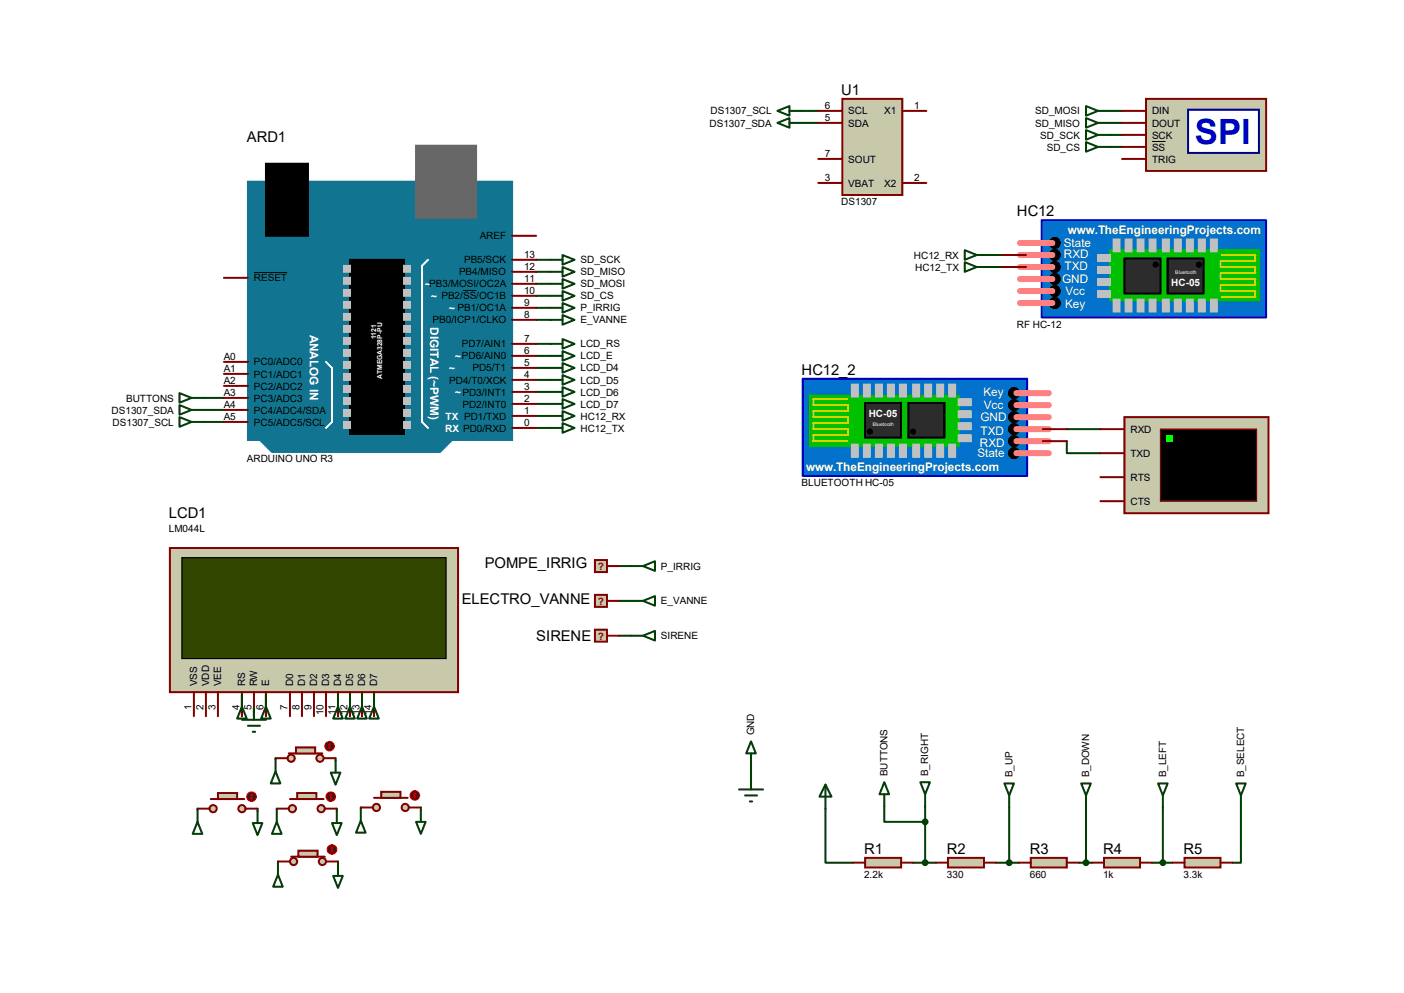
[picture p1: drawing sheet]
<svg xmlns="http://www.w3.org/2000/svg" width="297mm" height="210mm" viewBox="0 0 297 210" stroke-linecap="round" stroke-linejoin="round" font-family="sans-serif">
<g fill="none" stroke="#004000" stroke-width=".42">
<path d="M169.5 23.5h3.6M169.5 26h3.6M234.8 23.5h2.6M234.8 26h2.6M234.8 28.5h2.6M234.8 31.1h2.6M113.4 57.5h3.1M113.4 54.9h3.1M209.2 53.9h2.8M209.2 56.5h2.8M113.4 77.8h3.1M113.4 75.3h3.1"/>
<path d="M113.4 72.7h3.1M113.4 62.6h3.1M113.4 60h3.1M113.4 65.1h3.1M113.4 67.6h3.1M43.1 89.2h4.3M43.1 86.7h4.3M43.1 84.2h4.3M113.4 90.5h3.1M113.4 88h3.1M113.4 85.4h3.1M113.4 82.9h3.1"/>
<path d="M113.4 80.3h3.1M225.7 93.3v2.5h7.1M225.7 90.8h7.1M130.9 119.7h2.6M130.9 127.1h2.6M130.9 134.5h2.6M51.2 146.9v4.6M53.7 149.7v1.8M56.3 146.9v4.6M71.5 146.9v4.6M74 146.9v4.6M76.6 146.9v4.6"/>
<path d="M79.1 146.9v4.6M41.8 171v.3M54.5 171v.5M58.3 160.4v.2M58.5 171v.3M71 160.4v.5M71.2 171v.5M76.3 170.8v.2M89 170.8v.5M158.9 161.9v2.5M174.6 171v11.5h5.9M187.1 170.5v3.3h8.6"/>
<path d="M195.7 170.5v12M213.5 170.8v11.7M229.7 170.8v11.7M246 170.8v11.7M262.5 170.8v11.7h-1.8M58.8 182.2v.3M71.5 182.2v.5M193.2 182.5h4.8M210.7 182.5h4.8M228.2 182.5h2.8M243.7 182.5h4.3"/>
</g>
<path d="M35.9 115.9h61v30.5h-61z" fill="#c8c8aa" stroke="#800000" stroke-width=".42"/>
<path d="M38.5 117.9h55.9v21.4h-55.9z" fill="#324600" stroke="#000" stroke-width=".25"/>
<g fill="none" stroke="#800000" stroke-width=".42">
<path d="M41 146.4v5.1M43.6 146.4v5.1M46.1 146.4v5.1M51.2 146.4v5.1M53.7 146.4v5.1M56.3 146.4v5.1M61.3 146.4v5.1M63.9 146.4v5.1M66.4 146.4v5.1M69 146.4v5.1M71.5 146.4v5.1M74 146.4v5.1"/>
<path d="M76.6 146.4v5.1M79.1 146.4v5.1"/>
</g>
<g fill="#c8c8aa" stroke="#800000" stroke-width=".42">
<circle cx="67.7" cy="160.4" r=".76"/>
<circle cx="61.6" cy="160.4" r=".76"/>
</g>
<path d="M61.1 159.3h7.1" fill="none" stroke="#800000" stroke-width=".42"/>
<path d="M62.6 158.1h4.1v1.2h-4.1z" fill="#c8c8aa" stroke="#800000" stroke-width=".42"/>
<path d="M58.3 160.4h2.5M68.5 160.4h2.5" fill="none" stroke="#800000" stroke-width=".42"/>
<circle cx="69.7" cy="157.8" r="1.02" fill="#400000" stroke="#f00" stroke-width=".21"/>
<path d="M69.5 158.1l.2 .2M69.7 157.3v1M69.7 157.3l-.2 .3M69.7 157.3l.3 .3M70 158.1l-.3 .2" fill="none" stroke="#f00" stroke-width=".21"/>
<path d="M164.5 23.5l2.5-1.1v2.1zM164.5 26l2.5-1v2zM167 23.5h2.5M167 26h2.5" fill="none" stroke="#004000" stroke-width=".42"/>
<path d="M242.4 20.9h25.4v15.3h-25.4z" fill="#c8c8aa" stroke="#800000" stroke-width=".42"/>
<path d="M251.3 23.2h15v9.1h-15z" fill="#fff" stroke="#000080" stroke-width=".42"/>
<path d="M237.4 23.5h5M237.4 26h5M237.4 28.5h5M237.4 31.1h5M237.4 33.6h5" fill="none" stroke="#800000" stroke-width=".42"/>
<path d="M243.7 29.9h2.8" fill="none" stroke="#000" stroke-width=".21"/>
<path d="M237.9 88.2h30.5v20.3h-30.5z" fill="#c8c8aa" stroke="#800000" stroke-width=".42"/>
<path d="M245.5 90.8h20.3v15.2h-20.3z" fill="#000" stroke="#800000" stroke-width=".25"/>
<path d="M246.8 92h1.2v1.3h-1.2z" fill="#0f0"/>
<path d="M232.8 90.8h5.1M232.8 95.8h5.1M232.8 100.9h5.1M232.8 106h5.1" fill="none" stroke="#800000" stroke-width=".42"/>
<g fill="none" stroke="#004000" stroke-width=".42">
<path d="M229.7 22.4l2.6 1.1-2.6 1zM229.7 25l2.6 1-2.6 1zM229.7 27.5l2.6 1-2.6 1zM229.7 30.1l2.6 1-2.6 1zM232.3 23.5h2.5M232.3 26h2.5M232.3 28.5h2.5M232.3 31.1h2.5M116.5 57.5h2.5M116.5 54.9h2.5M119 56.5l2.5 1-2.5 1zM119 53.9l2.5 1-2.5 1.1z"/>
<path d="M119 59l2.5 1-2.5 1zM116.5 72.7h2.5M116.5 75.3h2.5M116.5 77.8h2.5M116.5 60h2.5M116.5 62.6h2.5M119 71.7l2.5 1-2.5 1zM119 74.3l2.5 1-2.5 1zM119 76.8l2.5 1-2.5 1zM119 79.3l2.5 1-2.5 1.1zM119 61.6l2.5 1-2.5 1zM116.5 80.3h2.5"/>
<path d="M116.5 82.9h2.5M116.5 85.4h2.5M119 81.9l2.5 1-2.5 1zM119 84.4l2.5 1-2.5 1zM51.2 149.4l1 2.6h-2zM51.2 146.9v2.5M51.2 152.2h5.1M52.5 153.5h2.5M53.5 154.8h.5M53.7 149.7v2.5M56.3 149.4l1 2.6h-2.1zM56.3 146.9v2.5"/>
<path d="M71.5 149.4l1 2.6h-2zM71.5 146.9v2.5M74 149.4l1.1 2.6h-2.1zM74 146.9v2.5M76.6 149.4l1 2.6h-2zM76.6 146.9v2.5M79.1 149.4l1 2.6h-2zM79.1 146.9v2.5"/>
</g>
<path d="M178.2 20.9h12.7v20.3h-12.7z" fill="#c8c8aa" stroke="#800000" stroke-width=".42"/>
<path d="M173.1 38.7h5.1M173.1 23.5h5.1M173.1 26h5.1M173.1 33.6h5.1M190.9 38.7h5.1M190.9 23.5h5.1" fill="none" stroke="#800000" stroke-width=".42"/>
<path d="M38 85.7l2.5 1-2.5 1zM38 88.2l2.5 1-2.5 1.1zM40.5 86.7h2.6M40.5 89.2h2.6" fill="none" stroke="#004000" stroke-width=".42"/>
<path d="M220.3 46.6h47.5v20.5h-47.5z" fill="#0272cc" stroke="#0000c0" stroke-width=".42"/>
<path d="M234.8 52.9h31.5v10.7h-31.5z" fill="#00c000" stroke="#00c000" stroke-width=".42"/>
<path d="M258.2 55.2v1.3M258.2 57.7v1.3M258.4 59h7.2v1.3h-7.2M258.4 56.5h7.2v1.2h-7.2M258.4 53.9h7.2v1.3h-7.2M258.2 60.3v1.3M258.4 61.6h7.2v1.2h-7.2" fill="none" stroke="#d9d300" stroke-width=".42"/>
<path d="M247 54.7h7.6v7.4h-7.6z" fill="#2c2c2c" stroke="#000" stroke-width=".42"/>
<circle cx="253.6" cy="56" r=".55" fill="#000" stroke="#000" stroke-width=".21"/>
<path d="M237.9 54.7h7.6v7.4h-7.6z" fill="#2c2c2c" stroke="#000" stroke-width=".42"/>
<g fill="#000" stroke="#000" stroke-width=".21">
<circle cx="223.1" cy="53.9" r="1.19"/>
<circle cx="223.1" cy="59" r="1.19"/>
<circle cx="223.1" cy="51.4" r="1.19"/>
<circle cx="223.1" cy="56.5" r="1.19"/>
<circle cx="244.5" cy="56" r=".55"/>
<circle cx="223.1" cy="64.1" r="1.19"/>
<circle cx="223.1" cy="61.6" r="1.19"/>
</g>
<g fill="#c0c0c0" stroke="#c0c0c0" stroke-width=".42">
<path d="M256.2 63.3h1.2v2.6h-1.2z"/>
<path d="M253.6 63.3h1.3v2.6h-1.3z"/>
<path d="M251.1 63.3h1.2v2.6h-1.2z"/>
<path d="M248.5 63.3h1.3v2.6h-1.3z"/>
<path d="M246 63.3h1.3v2.6h-1.3z"/>
<path d="M243.2 63.3h1.3v2.6h-1.3z"/>
<path d="M256.2 50.6h1.2v2.6h-1.2z"/>
<path d="M253.6 50.6h1.3v2.6h-1.3z"/>
<path d="M251.1 50.6h1.2v2.6h-1.2z"/>
<path d="M248.5 50.6h1.3v2.6h-1.3z"/>
<path d="M246 50.6h1.3v2.6h-1.3z"/>
<path d="M243.2 50.6h1.3v2.6h-1.3z"/>
<path d="M240.7 50.6h1.2v2.6h-1.2z"/>
<path d="M238.1 50.6h1.3v2.6h-1.3z"/>
<path d="M235.6 50.6h1.3v2.6h-1.3z"/>
<path d="M240.7 63.3h1.2v2.6h-1.2z"/>
<path d="M238.1 63.3h1.3v2.6h-1.3z"/>
<path d="M235.6 63.3h1.3v2.6h-1.3z"/>
<path d="M232.3 61.6h2.5v1.2h-2.5z"/>
<path d="M232.3 59h2.5v1.3h-2.5z"/>
<path d="M232.3 56.5h2.5v1.2h-2.5z"/>
<path d="M232.3 53.9h2.5v1.3h-2.5z"/>
</g>
<path d="M215.8 59h6.8M215.8 56.5h6.8M215.8 53.9h6.8M215.8 51.4h6.8M215.8 64.1h6.8M215.8 61.6h6.8" fill="none" stroke="#ff8080" stroke-width="1.3"/>
<path d="M212 53.9h5M212 56.5h5" fill="none" stroke="#800000" stroke-width=".42"/>
<path d="M169.8 80.1h47.5v20.6h-47.5z" fill="#0272cc" stroke="#0000c0" stroke-width=".42"/>
<path d="M171.3 83.7h31.5v10.6h-31.5z" fill="#00c000" stroke="#00c000" stroke-width=".42"/>
<path d="M179.2 84.4h-7.1v1.3h7.1M179.2 87h-7.1v1.2h7.1M179.2 89.5h-7.1v1.3h7.1M179.2 92h-7.1v1.3h7.1M179.5 85.7v1.3M179.5 88.2v1.3M179.5 90.8v1.2" fill="none" stroke="#d9d300" stroke-width=".42"/>
<path d="M183 85.2h7.6v7.3h-7.6z" fill="#2c2c2c" stroke="#000" stroke-width=".42"/>
<circle cx="184" cy="91.3" r=".55" fill="#000" stroke="#000" stroke-width=".21"/>
<path d="M192.2 85.2h7.6v7.3h-7.6z" fill="#2c2c2c" stroke="#000" stroke-width=".42"/>
<g fill="#000" stroke="#000" stroke-width=".21">
<circle cx="193.2" cy="91.3" r=".55"/>
<circle cx="214.5" cy="85.7" r="1.19"/>
<circle cx="214.5" cy="90.8" r="1.19"/>
<circle cx="214.5" cy="95.8" r="1.19"/>
<circle cx="214.5" cy="83.1" r="1.19"/>
<circle cx="214.5" cy="93.3" r="1.19"/>
<circle cx="214.5" cy="88.2" r="1.19"/>
</g>
<g fill="#c0c0c0" stroke="#c0c0c0" stroke-width=".42">
<path d="M180.2 81.4h1.3v2.5h-1.3z"/>
<path d="M182.8 81.4h1.2v2.5h-1.2z"/>
<path d="M185.3 81.4h1.3v2.5h-1.3z"/>
<path d="M187.8 81.4h1.3v2.5h-1.3z"/>
<path d="M190.4 81.4h1.2v2.5h-1.2z"/>
<path d="M193.2 81.4h1.2v2.5h-1.2z"/>
<path d="M180.2 94.1h1.3v2.5h-1.3z"/>
<path d="M182.8 94.1h1.2v2.5h-1.2z"/>
<path d="M185.3 94.1h1.3v2.5h-1.3z"/>
<path d="M187.8 94.1h1.3v2.5h-1.3z"/>
<path d="M190.4 94.1h1.2v2.5h-1.2z"/>
<path d="M193.2 94.1h1.2v2.5h-1.2z"/>
<path d="M195.7 94.1h1.3v2.5h-1.3z"/>
<path d="M198.2 94.1h1.3v2.5h-1.3z"/>
<path d="M200.8 94.1h1.3v2.5h-1.3z"/>
<path d="M195.7 81.4h1.3v2.5h-1.3z"/>
<path d="M198.2 81.4h1.3v2.5h-1.3z"/>
<path d="M200.8 81.4h1.3v2.5h-1.3z"/>
<path d="M202.8 84.4h2.6v1.3h-2.6z"/>
<path d="M202.8 87h2.6v1.2h-2.6z"/>
<path d="M202.8 89.5h2.6v1.3h-2.6z"/>
<path d="M202.8 92h2.6v1.3h-2.6z"/>
</g>
<path d="M215 83.1h6.9M215 85.7h6.9M215 88.2h6.9M215 90.8h6.9M215 93.3h6.9M215 95.8h6.9" fill="none" stroke="#ff8080" stroke-width="1.3"/>
<path d="M220.6 93.3h5.1M220.6 90.8h5.1" fill="none" stroke="#800000" stroke-width=".42"/>
<path d="M204.1 52.9l2.5 1-2.5 1zM204.1 55.5l2.5 1-2.5 1zM206.6 53.9h2.6M206.6 56.5h2.6M116.5 88h2.5M116.5 90.5h2.5M119 87l2.5 1-2.5 1zM119 89.5l2.5 1-2.5 1zM58.3 163.2l1 2.5h-2zM58.3 160.6v2.6M70 163.4h2l-1 2.5zM71 160.9v2.5" fill="none" stroke="#004000" stroke-width=".42"/>
<g fill="#c8c8aa" stroke="#800000" stroke-width=".42">
<circle cx="67.9" cy="171" r=".76"/>
<circle cx="61.8" cy="171" r=".76"/>
</g>
<path d="M61.3 169h7.2" fill="none" stroke="#800000" stroke-width=".42"/>
<path d="M62.9 167.7h4v1.3h-4z" fill="#c8c8aa" stroke="#800000" stroke-width=".42"/>
<path d="M58.5 171h2.6M68.7 171h2.5" fill="none" stroke="#800000" stroke-width=".42"/>
<circle cx="70" cy="168.5" r="1.02" fill="#400000" stroke="#f00" stroke-width=".21"/>
<path d="M69.7 168.7l.3 .3M70 168v1M70 168l-.3 .2M70 168l.2 .2M70.2 168.7l-.2 .3" fill="none" stroke="#f00" stroke-width=".21"/>
<path d="M58.5 173.8l1.1 2.6h-2.1zM58.5 171.3v2.5M70.2 174.1h2.1l-1.1 2.5zM71.2 171.5v2.6" fill="none" stroke="#004000" stroke-width=".42"/>
<g fill="#c8c8aa" stroke="#800000" stroke-width=".42">
<circle cx="68.2" cy="182.2" r=".76"/>
<circle cx="62.1" cy="182.2" r=".76"/>
</g>
<path d="M61.6 181.2h7.1" fill="none" stroke="#800000" stroke-width=".42"/>
<path d="M63.1 179.9h4.1v1.3h-4.1z" fill="#c8c8aa" stroke="#800000" stroke-width=".42"/>
<path d="M58.8 182.2h2.5M69 182.2h2.5" fill="none" stroke="#800000" stroke-width=".42"/>
<circle cx="70.2" cy="179.7" r="1.02" fill="#400000" stroke="#f00" stroke-width=".21"/>
<path d="M70 179.9l.2 .3M70.2 179.2v1M70.2 179.2l-.2 .2M70.2 179.2l.3 .2M70.5 179.9l-.3 .3" fill="none" stroke="#f00" stroke-width=".21"/>
<path d="M58.8 185l1 2.5h-2zM58.8 182.5v2.5M70.5 185.3h2l-1 2.5zM71.5 182.7v2.6" fill="none" stroke="#004000" stroke-width=".42"/>
<g fill="#c8c8aa" stroke="#800000" stroke-width=".42">
<circle cx="85.7" cy="170.8" r=".76"/>
<circle cx="79.6" cy="170.8" r=".76"/>
</g>
<path d="M79.1 168.7h7.1" fill="none" stroke="#800000" stroke-width=".42"/>
<path d="M80.6 167.5h4.1v1.2h-4.1z" fill="#c8c8aa" stroke="#800000" stroke-width=".42"/>
<path d="M76.3 170.8h2.6M86.5 170.8h2.5" fill="none" stroke="#800000" stroke-width=".42"/>
<circle cx="87.8" cy="168.2" r="1.02" fill="#400000" stroke="#f00" stroke-width=".21"/>
<path d="M87.5 168.5l.3 .2M87.8 167.7v1M87.8 167.7l-.3 .3M87.8 167.7l.2 .3M88 168.5l-.2 .2" fill="none" stroke="#f00" stroke-width=".21"/>
<path d="M76.3 173.6l1 2.5h-2zM76.3 171v2.6M88 173.8h2l-1 2.6zM89 171.3v2.5" fill="none" stroke="#004000" stroke-width=".42"/>
<g fill="#c8c8aa" stroke="#800000" stroke-width=".42">
<circle cx="51.2" cy="171" r=".76"/>
<circle cx="45.1" cy="171" r=".76"/>
</g>
<path d="M44.6 169h7.1" fill="none" stroke="#800000" stroke-width=".42"/>
<path d="M46.1 167.7h4.1v1.3h-4.1z" fill="#c8c8aa" stroke="#800000" stroke-width=".42"/>
<path d="M41.8 171h2.5M51.9 171h2.6" fill="none" stroke="#800000" stroke-width=".42"/>
<circle cx="53.2" cy="168.5" r="1.02" fill="#400000" stroke="#f00" stroke-width=".21"/>
<path d="M53 168.7l.2 .3M53.2 168v1M53.2 168l-.2 .2M53.2 168l.3 .2M53.5 168.7l-.3 .3" fill="none" stroke="#f00" stroke-width=".21"/>
<path d="M158.9 156.8l1 2.5h-2zM158.9 159.3v2.6M41.8 173.8l1 2.6h-2zM41.8 171.3v2.5M53.5 174.1h2l-1 2.5zM54.5 171.5v2.6M156.3 167h5.1M157.6 168.2h2.5M158.6 169.5h.5M158.9 164.4v2.6" fill="none" stroke="#004000" stroke-width=".42"/>
<path d="M183 181.4h7.6v2.1h-7.6z" fill="#c8c8aa" stroke="#800000" stroke-width=".42"/>
<path d="M180.5 182.5h2.5M190.6 182.5h2.6" fill="none" stroke="#800000" stroke-width=".42"/>
<path d="M200.5 181.4h7.7v2.1h-7.7z" fill="#c8c8aa" stroke="#800000" stroke-width=".42"/>
<path d="M198 182.5h2.5M208.2 182.5h2.5" fill="none" stroke="#800000" stroke-width=".42"/>
<path d="M218.1 181.4h7.6v2.1h-7.6z" fill="#c8c8aa" stroke="#800000" stroke-width=".42"/>
<path d="M215.5 182.5h2.6M225.7 182.5h2.5" fill="none" stroke="#800000" stroke-width=".42"/>
<path d="M233.6 181.4h7.6v2.1h-7.6z" fill="#c8c8aa" stroke="#800000" stroke-width=".42"/>
<path d="M231 182.5h2.6M241.2 182.5h2.5" fill="none" stroke="#800000" stroke-width=".42"/>
<path d="M250.6 181.4h7.6v2.1h-7.6z" fill="#c8c8aa" stroke="#800000" stroke-width=".42"/>
<g fill="none" stroke="#800000" stroke-width=".42">
<path d="M47.4 58.8h5.1M108.3 57.5h5.1M108.3 54.9h5.1M108.3 49.9h5.1M47.4 79.1h5.1M47.4 76.5h5.1M108.3 77.8h5.1M108.3 75.3h5.1M108.3 72.7h5.1M108.3 67.6h5.1M108.3 65.1h5.1M108.3 62.6h5.1"/>
<path d="M108.3 60h5.1M47.4 89.2h5.1M47.4 86.7h5.1M47.4 84.2h5.1M47.4 81.6h5.1M108.3 90.5h5.1M108.3 88h5.1M108.3 85.4h5.1M108.3 82.9h5.1M108.3 80.3h5.1M248 182.5h2.6M258.2 182.5h2.5"/>
</g>
<g fill="none" stroke="#004000" stroke-width=".42">
<path d="M38 83.1l2.5 1.1-2.5 1zM40.5 84.2h2.6M174.6 165.9l1.3 2.6h-2.5zM174.6 165.9v5.1M187.1 165.4l1 2.6h-2zM187.1 168v2.5M194.7 165.4h2l-1 2.6zM195.7 168v2.5M212.5 165.7h2l-1 2.5zM213.5 168.2v2.6M228.7 165.7h2.1l-1.1 2.5zM229.7 168.2v2.6"/>
<path d="M245 165.7h2l-1 2.5zM246 168.2v2.6M261.5 165.7h2l-1 2.5zM262.5 168.2v2.6"/>
</g>
<g fill="#004000" stroke="#004000" stroke-width=".42">
<circle cx="195.7" cy="182.5" r=".51"/>
<circle cx="246" cy="182.5" r=".51"/>
<circle cx="229.7" cy="182.5" r=".51"/>
<circle cx="213.5" cy="182.5" r=".51"/>
<circle cx="195.7" cy="173.8" r=".51"/>
</g>
<g fill="#117491" stroke="#117491" stroke-width=".42">
<path d="M55 93h40.6l-2.5 2.6h-35.6z"/>
<path d="M52.5 38.4h55.8v54.6h-55.8z"/>
</g>
<path d="M88 30.8h12.7v15.3h-12.7z" fill="#686767" stroke="#686767" stroke-width=".42"/>
<path d="M56.3 34.6h8.9v15.3h-8.9zM74 54.9h11.5v36.9h-11.5z" fill="#000" stroke="#000" stroke-width=".42"/>
<path d="M90.6 54.9l-1.3 1.3v33l1.3 1.3M69 76.5l1.2 1.3v11.4l-1.2 1.3" fill="none" stroke="#fff" stroke-width=".42"/>
<g fill="#c0c0c0" stroke="#c0c0c0" stroke-width=".42">
<path d="M85.5 56.2h1.2v1.3h-1.2z"/>
<path d="M85.5 58.8h1.2v1.2h-1.2z"/>
<path d="M85.5 61.3h1.2v1.3h-1.2z"/>
<path d="M85.5 63.8h1.2v1.3h-1.2z"/>
<path d="M85.5 66.4h1.2v1.2h-1.2z"/>
<path d="M85.5 68.9h1.2v1.3h-1.2z"/>
<path d="M85.5 71.5h1.2v1.2h-1.2z"/>
<path d="M85.5 74h1.2v1.3h-1.2z"/>
<path d="M85.5 76.5h1.2v1.3h-1.2z"/>
<path d="M85.5 79.1h1.2v1.2h-1.2z"/>
<path d="M85.5 81.6h1.2v1.3h-1.2z"/>
<path d="M85.5 84.2h1.2v1.2h-1.2z"/>
<path d="M85.5 86.7h1.2v1.3h-1.2z"/>
<path d="M85.5 89.2h1.2v1.3h-1.2z"/>
<path d="M72.8 56.2h1.2v1.3h-1.2z"/>
<path d="M72.8 58.8h1.2v1.2h-1.2z"/>
<path d="M72.8 61.3h1.2v1.3h-1.2z"/>
<path d="M72.8 63.8h1.2v1.3h-1.2z"/>
<path d="M72.8 66.4h1.2v1.2h-1.2z"/>
<path d="M72.8 68.9h1.2v1.3h-1.2z"/>
<path d="M72.8 71.5h1.2v1.2h-1.2z"/>
<path d="M72.8 74h1.2v1.3h-1.2z"/>
<path d="M72.8 76.5h1.2v1.3h-1.2z"/>
<path d="M72.8 79.1h1.2v1.2h-1.2z"/>
<path d="M72.8 81.6h1.2v1.3h-1.2z"/>
<path d="M72.8 84.2h1.2v1.2h-1.2z"/>
<path d="M72.8 86.7h1.2v1.3h-1.2z"/>
<path d="M72.8 89.2h1.2v1.3h-1.2z"/>
</g>
<path d="M53.7 57.6h7M98 61.4h2.8" fill="none" stroke="#000" stroke-width=".21"/>
<path d="M125.9 133.2h2.5v2.5h-2.5z" fill="#c8c8aa" stroke="#800000" stroke-width=".42"/>
<path d="M128.4 134.5h2.5" fill="none" stroke="#800000" stroke-width=".42"/>
<path d="M125.9 125.8h2.5v2.6h-2.5z" fill="#c8c8aa" stroke="#800000" stroke-width=".42"/>
<path d="M128.4 127.1h2.5" fill="none" stroke="#800000" stroke-width=".42"/>
<path d="M125.9 118.4h2.5v2.6h-2.5z" fill="#c8c8aa" stroke="#800000" stroke-width=".42"/>
<path d="M128.4 119.7h2.5" fill="none" stroke="#800000" stroke-width=".42"/>
<path d="M116.5 65.1h2.5M116.5 67.6h2.5M119 64.1l2.5 1-2.5 1zM119 66.6l2.5 1-2.5 1.1zM133.5 119.7h2.5M136 119.7l2.6-1v2zM133.5 127.1h2.5M133.5 134.5h2.5M136 127.1l2.6-1v2zM136 134.5l2.6-1.1v2.1z" fill="none" stroke="#004000" stroke-width=".42"/>
<text font-size="7.4" fill="#0000c0" x="252.8" y="30.5">SPI</text>
<g font-size="3.1">
<text x="178" y="20">U1</text>
<text x="52.2" y="29.9">ARD1</text>
<text x="215.1" y="45.7">HC12</text>
<text x="169.6" y="79.2">HC12_2</text>
<text x="35.7" y="109.6">LCD1</text>
<text x="102.5" y="120.1">POMPE_IRRIG</text>
<text x="97.7" y="127.7">ELECTRO_VANNE</text>
<text x="113.5" y="135.6">SIRENE</text>
<text x="182.8" y="180.6">R1</text>
<text x="200.3" y="180.6">R2</text>
<text x="217.8" y="180.6">R3</text>
<text x="233.3" y="180.6">R4</text>
<text x="250.4" y="180.6">R5</text>
</g>
<g font-size="2.5" fill="#fff">
<text x="225" y="52.3">State</text>
<text x="225.9" y="49.5">www.TheEngineeringProjects.com</text>
<text x="224.7" y="59.9">GND</text>
<text x="225" y="54.6">RXD</text>
<text x="225.2" y="57.1">TXD</text>
<text x="225.3" y="65.2">Key</text>
<text x="225.4" y="62.4">Vcc</text>
<text x="65.6" y="70.8" transform="rotate(90 65.6 70.8)">ANALOG IN</text>
<text x="91" y="69.2" transform="rotate(90 91 69.2)">DIGITAL (~PWM)</text>
<text x="208" y="83.8">Key</text>
<text x="207.4" y="89.1">GND</text>
<text x="208.1" y="86.6">Vcc</text>
<text x="207.3" y="94.4">RXD</text>
<text x="207.4" y="91.9">TXD</text>
<text x="170.5" y="99.6">www.TheEngineeringProjects.com</text>
<text x="206.8" y="96.7">State</text>
</g>
<g font-size="2.3" fill="#fff">
<text x="89.9" y="60.9">~PB3/MOSI/OC2A</text>
<text x="91.1" y="63.4">~ PB2/SS/OC1B</text>
<text x="95" y="66">~ PB1/OC1A</text>
<text x="96.2" y="76.1">~PD6/AIN0</text>
<text x="95" y="78.7">~</text>
<text x="96.2" y="83.7">~PD3/INT1</text>
</g>
<g font-size="2.1">
<text x="174.5" y="23.1">6</text>
<text x="193.4" y="23.1">1</text>
<text x="150.1" y="26.8">DS1307_SDA</text>
<text x="150.3" y="24.2">DS1307_SCL</text>
<text x="174.5" y="25.6">5</text>
<text x="179.5" y="24.2">SCL</text>
<text x="179.5" y="26.8">SDA</text>
<text x="187" y="24.2">X1</text>
<text x="219" y="24.2">SD_MOSI</text>
<text x="219" y="26.8">SD_MISO</text>
<text x="220" y="29.3">SD_SCK</text>
<text x="243.7" y="24.2">DIN</text>
<text x="243.7" y="26.8">DOUT</text>
<text x="243.7" y="29.3">SCK</text>
<text x="174.5" y="33.2">7</text>
<text x="179.5" y="34.4">SOUT</text>
<text x="221.4" y="31.8">SD_CS</text>
<text x="243.7" y="31.8">SS</text>
<text x="243.7" y="34.4">TRIG</text>
<text x="174.5" y="38.3">3</text>
<text x="179.5" y="39.5">VBAT</text>
<text x="187" y="39.5">X2</text>
<text x="193.4" y="38.3">2</text>
<text x="178" y="43.4">DS1307</text>
<text x="101.5" y="50.6">AREF</text>
<text x="53.7" y="59.5">RESET</text>
<text x="97.1" y="58.3">PB4/MISO</text>
<text x="98.2" y="55.7">PB5/SCK</text>
<text x="110.9" y="59.6">11</text>
<text x="110.9" y="57.1">12</text>
<text x="110.9" y="54.6">13</text>
<text x="122.8" y="58.3">SD_MISO</text>
<text x="122.8" y="55.7">SD_SCK</text>
<text x="193.3" y="54.7">HC12_RX</text>
<text x="193.6" y="57.2">HC12_TX</text>
<text x="110.9" y="64.7">9</text>
<text x="110.9" y="62.2">10</text>
<text x="122.8" y="60.8">SD_MOSI</text>
<text x="122.8" y="63.3">SD_CS</text>
<text x="122.8" y="65.9">P_IRRIG</text>
<text x="91.5" y="68.4">PB0/ICP1/CLKO</text>
<text x="110.9" y="67.3">8</text>
<text x="122.8" y="68.4">E_VANNE</text>
<text x="215.1" y="69.3">RF HC-12</text>
<text x="47.3" y="76.2">A0</text>
<text x="53.7" y="77.3">PC0/ADC0</text>
<text x="97.7" y="73.5">PD7/AIN1</text>
<text x="110.9" y="77.4">5</text>
<text x="110.9" y="74.9">6</text>
<text x="110.9" y="72.3">7</text>
<text x="122.8" y="73.5">LCD_RS</text>
<text x="122.8" y="76">LCD_E</text>
<text x="47.3" y="83.8">A3</text>
<text x="47.3" y="81.2">A2</text>
<text x="47.3" y="78.7">A1</text>
<text x="53.7" y="82.4">PC2/ADC2</text>
<text x="53.7" y="79.8">PC1/ADC1</text>
<text x="95" y="81.1">PD4/T0/XCK</text>
<text x="99.9" y="78.6">PD5/T1</text>
<text x="110.9" y="82.5">3</text>
<text x="110.9" y="80">4</text>
<text x="122.8" y="78.6">LCD_D4</text>
<text x="122.8" y="81.1">LCD_D5</text>
<text x="122.8" y="83.7">LCD_D6</text>
<text x="23.6" y="87.5">DS1307_SDA</text>
<text x="26.7" y="84.9">BUTTONS</text>
<text x="47.3" y="88.9">A5</text>
<text x="47.3" y="86.3">A4</text>
<text x="53.7" y="87.5">PC4/ADC4/SDA</text>
<text x="53.7" y="84.9">PC3/ADC3</text>
<text x="97.8" y="86.2">PD2/INT0</text>
<text x="110.9" y="87.6">1</text>
<text x="110.9" y="85">2</text>
<text x="122.8" y="86.2">LCD_D7</text>
<text x="122.8" y="88.7">HC12_RX</text>
<text x="23.8" y="90">DS1307_SCL</text>
<text x="53.7" y="90">PC5/ADC5/SCL</text>
<text x="110.9" y="90.1">0</text>
<text x="122.8" y="91.3">HC12_TX</text>
<text x="239.1" y="91.5">RXD</text>
<text x="52.2" y="97.7">ARDUINO UNO R3</text>
<text x="239.1" y="101.7">RTS</text>
<text x="239.1" y="96.6">TXD</text>
<text x="169.6" y="102.8">BLUETOOTH HC-05</text>
<text x="239.1" y="106.8">CTS</text>
<text x="35.7" y="112.6">LM044L</text>
<text x="139.8" y="120.5">P_IRRIG</text>
<text x="139.8" y="127.8">E_VANNE</text>
<text x="139.8" y="135.2">SIRENE</text>
<text x="41.7" y="145.1" transform="rotate(-90 41.7 145.1)">VSS</text>
<text x="44.2" y="145.1" transform="rotate(-90 44.2 145.1)">VDD</text>
<text x="46.8" y="145.1" transform="rotate(-90 46.8 145.1)">VEE</text>
<text x="51.9" y="145.1" transform="rotate(-90 51.9 145.1)">RS</text>
<text x="54.4" y="145.1" transform="rotate(-90 54.4 145.1)">RW</text>
<text x="56.9" y="145.1" transform="rotate(-90 56.9 145.1)">E</text>
<text x="62" y="145.1" transform="rotate(-90 62 145.1)">D0</text>
<text x="64.6" y="145.1" transform="rotate(-90 64.6 145.1)">D1</text>
<text x="67.1" y="145.1" transform="rotate(-90 67.1 145.1)">D2</text>
<text x="69.6" y="145.1" transform="rotate(-90 69.6 145.1)">D3</text>
<text x="72.2" y="145.1" transform="rotate(-90 72.2 145.1)">D4</text>
<text x="74.7" y="145.1" transform="rotate(-90 74.7 145.1)">D5</text>
<text x="77.3" y="145.1" transform="rotate(-90 77.3 145.1)">D6</text>
<text x="79.8" y="145.1" transform="rotate(-90 79.8 145.1)">D7</text>
<text x="40.5" y="150.1" transform="rotate(-90 40.5 150.1)">1</text>
<text x="43.1" y="150.1" transform="rotate(-90 43.1 150.1)">2</text>
<text x="45.6" y="150.1" transform="rotate(-90 45.6 150.1)">3</text>
<text x="50.7" y="150.1" transform="rotate(-90 50.7 150.1)">4</text>
<text x="53.2" y="150.1" transform="rotate(-90 53.2 150.1)">5</text>
<text x="55.8" y="150.1" transform="rotate(-90 55.8 150.1)">6</text>
<text x="60.8" y="150.1" transform="rotate(-90 60.8 150.1)">7</text>
<text x="63.4" y="150.1" transform="rotate(-90 63.4 150.1)">8</text>
<text x="65.9" y="150.1" transform="rotate(-90 65.9 150.1)">9</text>
<text x="68.5" y="151.3" transform="rotate(-90 68.5 151.3)">10</text>
<text x="71" y="151.1" transform="rotate(-90 71 151.1)">11</text>
<text x="73.5" y="151.3" transform="rotate(-90 73.5 151.3)">12</text>
<text x="76.1" y="151.3" transform="rotate(-90 76.1 151.3)">13</text>
<text x="78.6" y="151.3" transform="rotate(-90 78.6 151.3)">14</text>
<text x="159.6" y="155.5" transform="rotate(-90 159.6 155.5)">GND</text>
<text x="187.7" y="164.2" transform="rotate(-90 187.7 164.2)">BUTTONS</text>
<text x="196.4" y="164.2" transform="rotate(-90 196.4 164.2)">B_RIGHT</text>
<text x="214.2" y="164.4" transform="rotate(-90 214.2 164.4)">B_UP</text>
<text x="230.4" y="164.4" transform="rotate(-90 230.4 164.4)">B_DOWN</text>
<text x="246.7" y="164.4" transform="rotate(-90 246.7 164.4)">B_LEFT</text>
<text x="263.2" y="164.4" transform="rotate(-90 263.2 164.4)">B_SELECT</text>
<text x="182.8" y="185.6">2.2k</text>
<text x="200.3" y="185.6">330</text>
<text x="217.8" y="185.6">660</text>
<text x="233.3" y="185.6">1k</text>
<text x="250.4" y="185.6">3.3k</text>
</g>
<g font-size="2.1" fill="#fff">
<text x="247.8" y="60.6">HC-05</text>
<text x="94.3" y="88.8">TX PD1/TXD</text>
<text x="183.8" y="88.3">HC-05</text>
<text x="94.2" y="91.3">RX PD0/RXD</text>
</g>
<g font-size="2.1" fill="#800000">
<text x="126.5" y="120.5">?</text>
<text x="126.5" y="127.9">?</text>
<text x="126.5" y="135.3">?</text>
</g>
<g font-size="1.4" fill="#fff">
<text x="79.6" y="71.8" transform="rotate(-90 79.6 71.8)">1121</text>
<text x="80.9" y="80.1" transform="rotate(-90 80.9 80.1)">ATMEGA328P-PU</text>
</g>
<g font-size="1.1" fill="#fff">
<text x="248.6" y="57.9">Bluetooth</text>
<text x="184.6" y="90.1">Bluetooth</text>
</g>
</svg>
